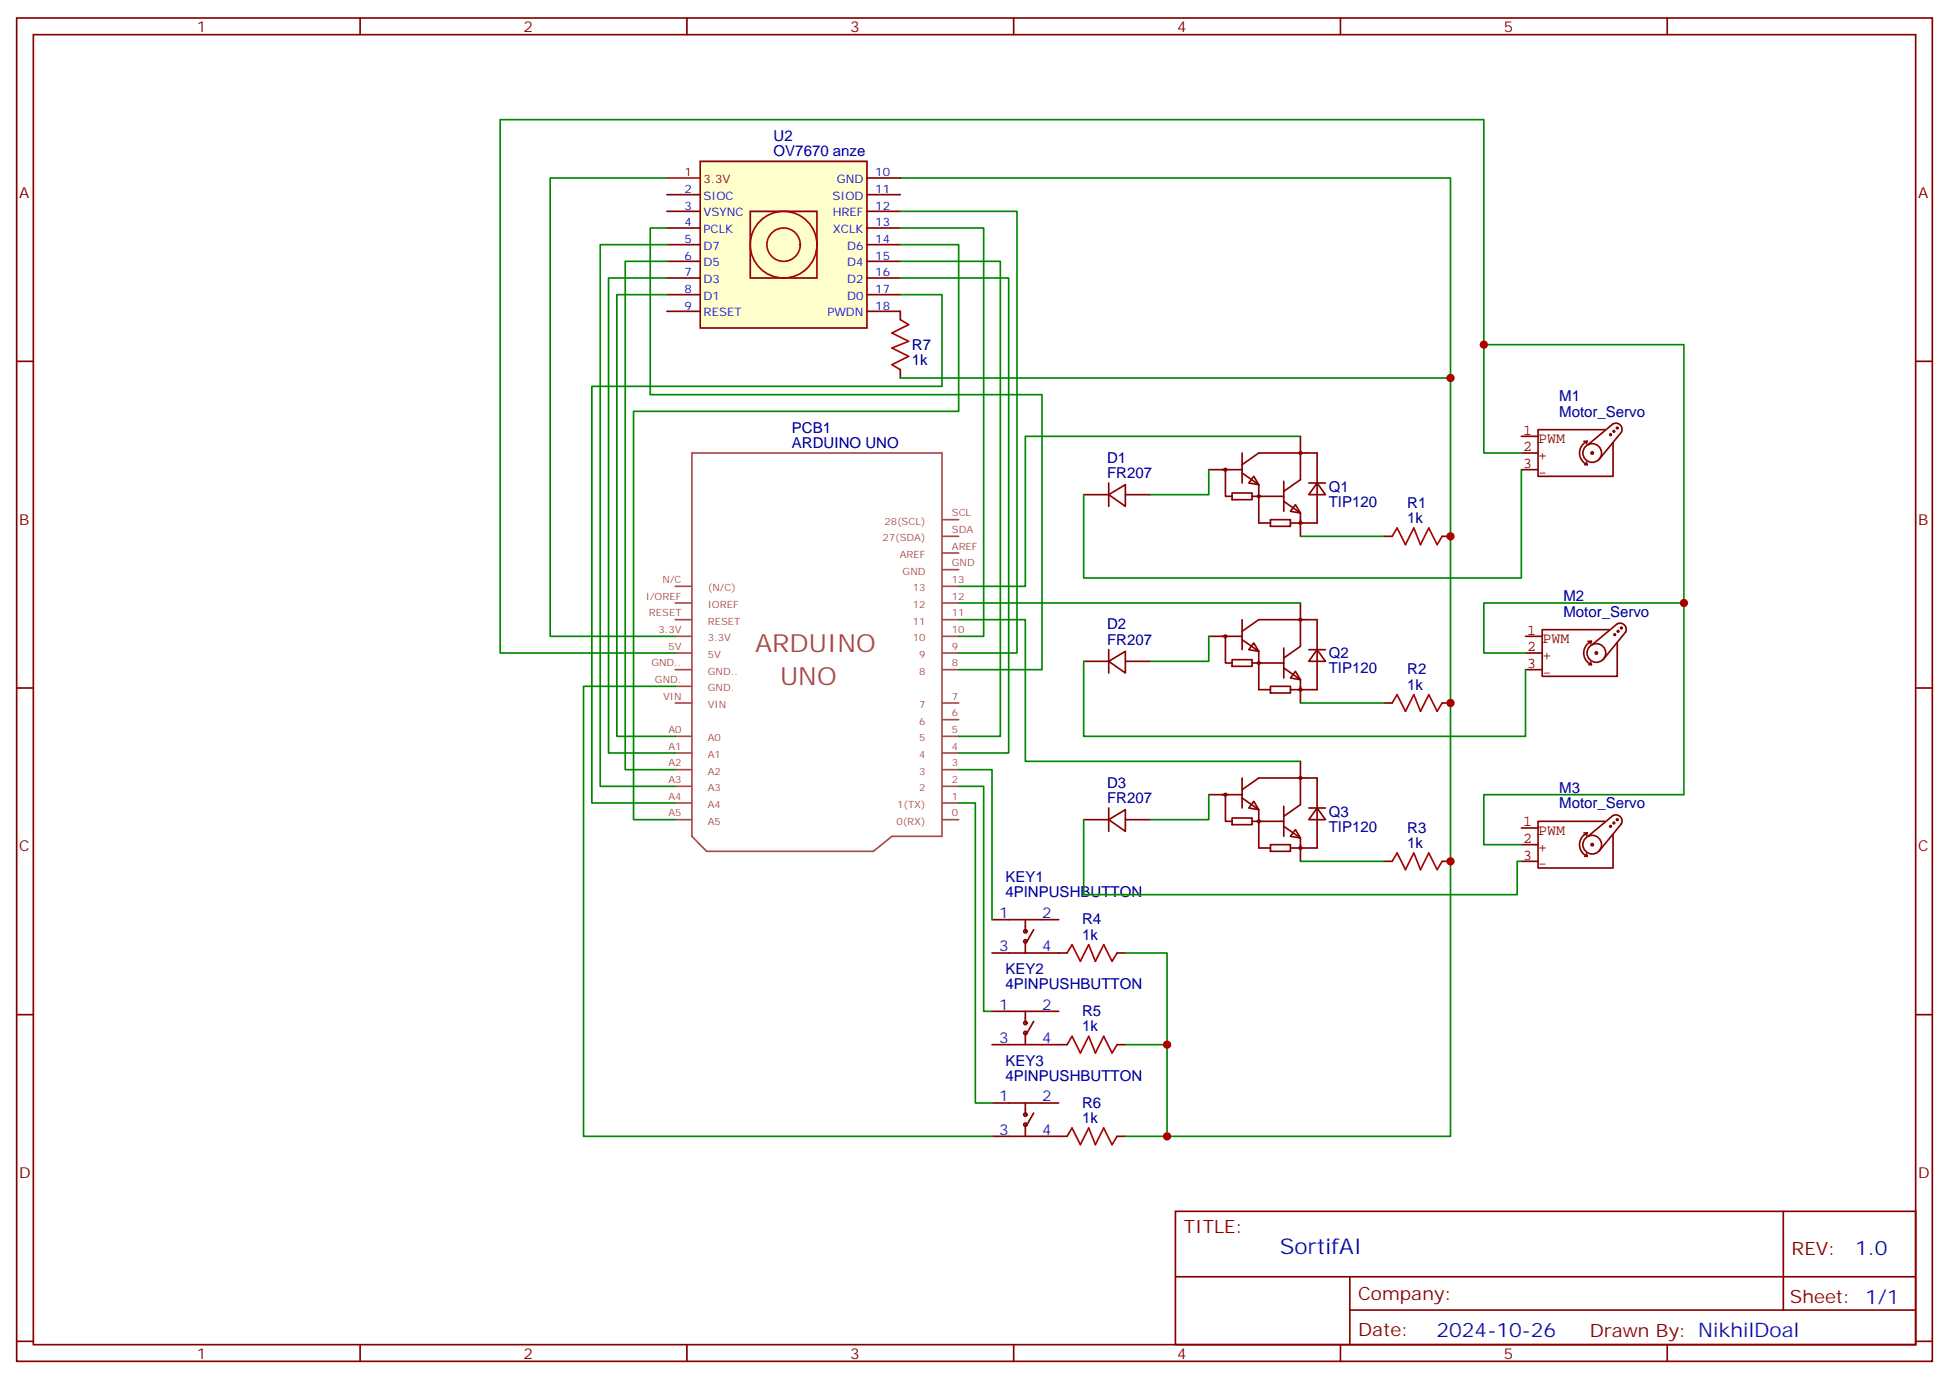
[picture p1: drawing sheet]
<svg xmlns="http://www.w3.org/2000/svg" width="412mm" height="292mm" viewBox="0 0 412 292" stroke-linecap="round" stroke-linejoin="round" font-family="sans-serif">
<g fill="none" stroke="#870000" stroke-width=".35">
<path d="M3.5 3.8h405.4v284.3h-405.4zM7.1 7.3h398.2v277.3h-398.2zM76.2 3.8v3.5M145.3 3.8v3.5M214.5 3.8v3.5M283.6 3.8v3.5M352.8 3.8v3.5M3.5 76.5h3.6M405.3 76.5h3.6M255.8 99.4h7M259.3 99.4v5.7h1.4M262.8 98.4l3.5-2.5h12.4v14.8h-3.5"/>
<path d="M262.8 95.9v6.3M275.2 92.4v9.1l-3.6 2.5M229.3 104.7h5.3M234.6 104.7l3.5-2.1v4.6zM234.6 102.2v5M238.1 104.7h5.3M260.7 104.4h4.2v1.4h-4.2zM262.8 100.1l3.5 2.5v8.1h2.5M264.9 105.1h6.7M265.3 100.8l1 1.8-2.1-.4zM268.8 110h4.2v1.4h-4.2zM271.6 106.1l3.6 2.5v2.1h-2.2"/>
<path d="M271.6 101.9v6.3M274.1 106.8l1.1 1.8-2.2-.4zM275.2 110v3.5M276.9 102.2h3.6M278.7 102.2l1.8 2.5h-3.6zM292.8 113.5h1.8M305.2 113.5h1.7M229.3 140h5.3M234.6 140l3.5-2.1v4.6zM234.6 137.5v5M238.1 140h5.3M255.8 134.7h7"/>
<path d="M259.3 134.7v5.6h1.4M260.7 139.6h4.2v1.4h-4.2zM262.8 133.6l3.5-2.4h12.4v14.8h-3.5M262.8 135.4l3.5 2.5v8.1h2.5M262.8 131.2v6.3M265.3 136.1l1 1.8-2.1-.4zM271.6 137.2v6.3M275.2 127.6v9.2l-3.6 2.5M276.9 137.5h3.6M278.7 137.5l1.8 2.5h-3.6zM3.5 145.6h3.6M264.9 140.3h6.7"/>
<path d="M268.8 145.3h4.2v1.4h-4.2zM271.6 141.4l3.6 2.5v2.1h-2.2M274.1 142.1l1.1 1.8-2.2-.4zM275.2 145.3v3.5M292.8 148.8h1.8M305.2 148.8h1.7M405.3 145.6h3.6M229.3 173.5h5.3M234.6 173.5l3.5-2.1v4.6zM234.6 171v5M238.1 173.5h5.3M255.8 168.2h7"/>
<path d="M259.3 168.2v5.6h1.4M260.7 173.1h4.2v1.5h-4.2zM262.8 167.1l3.5-2.4h12.4v14.8h-3.5M262.8 168.9l3.5 2.5v8.1h2.5M262.8 164.7v6.3M264.9 173.8h6.7M265.3 169.6l1 1.8-2.1-.4zM268.8 178.8h4.2v1.4h-4.2zM271.6 174.9l3.6 2.5v2.1h-2.2M271.6 170.7v6.3M274.1 175.6l1.1 1.8-2.2-.4zM275.2 161.1v9.2l-3.6 2.5"/>
<path d="M275.2 178.8v3.5M276.9 171h3.6M278.7 171l1.8 2.5h-3.6zM209.9 194.7h14.1M217 194.7v2.4M217 199.2v2.5M218.7 196.8l-1.4 2.4M292.8 182.3h1.8M305.2 182.3h1.7M3.5 214.8h3.6M209.9 201.7h15.9M209.9 214.1h14.1"/>
<path d="M217 214.1v2.4M217 218.7v2.4M218.7 216.2l-1.4 2.5M236.4 201.7h1.7M405.3 214.8h3.6M209.9 221.1h15.9M209.9 233.5h14.1M217 233.5v2.4M217 238.1v2.4M218.7 235.6l-1.4 2.5M236.4 221.1h1.7M209.9 240.5h15.9"/>
<path d="M236.4 240.5h1.7M248.7 256.4h156.6v28.2h-156.6zM377.3 256.4v20.9M248.7 270.2h156.5M285.6 277.3h119.6M285.6 270.2v14.2M3.5 283.9h3.6M76.2 284.6v3.5M145.3 284.6v3.5M214.5 284.6v3.5M283.6 284.6v3.5M352.8 284.6v3.5"/>
<path d="M405.3 283.9h3.6"/>
<circle cx="259.3" cy="99.4" r=".26"/>
<circle cx="275.2" cy="95.9" r=".26"/>
<circle cx="266.3" cy="105.1" r=".26"/>
<circle cx="275.2" cy="110.7" r=".26"/>
<circle cx="259.3" cy="134.7" r=".26"/>
<circle cx="275.2" cy="131.2" r=".26"/>
<circle cx="266.3" cy="140.3" r=".26"/>
<circle cx="275.2" cy="146" r=".26"/>
<circle cx="259.3" cy="168.2" r=".26"/>
<circle cx="266.3" cy="173.8" r=".26"/>
<circle cx="275.2" cy="179.5" r=".26"/>
<circle cx="275.2" cy="164.7" r=".26"/>
<circle cx="217" cy="197.1" r=".35"/>
<circle cx="217" cy="199.2" r=".35"/>
<circle cx="217" cy="218.7" r=".35"/>
<circle cx="217" cy="216.5" r=".35"/>
<circle cx="217" cy="235.9" r=".35"/>
<circle cx="217" cy="238.1" r=".35"/>
</g>
<g fill="none" stroke="#a64a4a" stroke-width=".35">
<path d="M146.4 95.9h52.9v81.1h-10.6l-3.9 3.2h-35.3l-3.1-3.2zM199.4 113.5h3.4M199.4 110h3.4M199.4 117.1h3.4M142.9 124.1h3.4M142.9 134.7h3.4M142.9 138.2h3.4M142.9 127.6h3.4M142.9 131.2h3.4M199.4 124.1h3.4M199.4 134.7h3.4M199.4 138.2h3.4"/>
<path d="M199.4 127.6h3.4M199.4 120.6h3.4M199.4 131.2h3.4M142.9 159.4h3.4M142.9 148.8h3.4M142.9 141.7h3.4M142.9 155.9h3.4M142.9 145.3h3.4M199.4 159.4h3.4M199.4 148.8h3.4M199.4 141.7h3.4M199.4 155.9h3.4"/>
<path d="M199.4 152.3h3.4M142.9 173.5h3.4M142.9 170h3.4M142.9 166.4h3.4M142.9 162.9h3.4M199.4 173.5h3.4M199.4 170h3.4M199.4 166.4h3.4M199.4 162.9h3.4"/>
</g>
<path d="M294.6 113.5l1-1.7 1.8 3.5 1.8-3.5 1.4 3.5 1.7-3.5 1.8 3.5 1.1-1.8M294.6 148.8l1-1.8 1.8 3.6 1.8-3.6 1.4 3.6 1.7-3.6 1.8 3.6 1.1-1.8M294.6 182.3l1-1.7 1.8 3.5 1.8-3.5 1.4 3.5 1.7-3.5 1.8 3.5 1.1-1.8M225.8 201.7l1-1.7 1.8 3.5 1.8-3.5 1.4 3.5 1.7-3.5 1.8 3.5 1.1-1.8M225.8 221.1l1-1.7 1.8 3.5 1.8-3.5 1.4 3.5 1.7-3.5 1.8 3.5 1.1-1.8M225.8 240.5l1-1.7 1.8 3.5 1.8-3.5 1.4 3.5 1.7-3.5 1.8 3.5 1.1-1.8" fill="none" stroke="#a10000" stroke-width=".35"/>
<g fill="none" stroke="#850000" stroke-width=".35">
<path d="M321.9 92.4h3.5M321.9 95.9h3.5M321.9 99.4h3.5M335.1 93.4h.7M335.3 98.4h.5M335.7 97.8l.1 .6M335.8 93.4l-.1 .5M335.8 93.4a2.68 2.68 0 0 0-1.6 2.5 2.68 2.68 0 0 0 1.6 2.5M337.1 95.9l-.2-.3-.2 .3 .2 .2 .2-.1M338.9 95.9a1.98 1.98 0 0 0-2.9-1.7 1.98 1.98 0 0 0-.2 3.3 1.98 1.98 0 0 0 3.1-1.4M339.5 90.9h-14.1v9.9h15.9v-7M341 92l-.2-.2-.2 .2 .3 .1"/>
<path d="M341.7 91.3l-.2-.2-.2 .2 .3 .1M342.4 90.6l-.2-.2-.2 .2 .3 .1M343.1 91.5a1.31 1.31 0 0 0-.3-1.5 1.31 1.31 0 0 0-1.5-.3l-5.3 4.4M343.1 91.5l-4.8 5.8M322.8 134.7h3.5M322.8 138.2h3.5M336 135.7h.7M336.7 135.7l-.2 .6M336.7 135.8a2.68 2.68 0 0 0-1.6 2.4 2.68 2.68 0 0 0 1.6 2.5M338 138.2l-.2-.2-.3 .2 .3 .3 .2-.1M339.8 138.2a1.98 1.98 0 0 0-3-1.7 1.98 1.98 0 0 0-.1 3.4 1.98 1.98 0 0 0 3.1-1.5M340.4 133.3h-14.1v9.9h15.9v-7.1"/>
<path d="M341.8 134.3l-.1-.1-.2 .1 .3 .2M342.5 133.6l-.1-.1-.2 .1 .3 .1M343.3 132.9l-.2-.1-.2 .1 .3 .1M344 133.8a1.31 1.31 0 0 0-.3-1.5 1.31 1.31 0 0 0-1.5-.3l-5.3 4.5M344 133.8l-4.8 5.8M322.8 141.7h3.5M336.2 140.7h.5M336.5 140.2l.2 .5M321.9 175.3h3.5M321.9 178.8h3.5M335.1 176.3h.7M335.8 176.3l-.1 .5"/>
<path d="M335.8 176.3a2.68 2.68 0 0 0-1.6 2.5 2.68 2.68 0 0 0 1.6 2.5M337.1 178.8l-.2-.3-.2 .3 .2 .2h.2M338.9 178.8a1.98 1.98 0 0 0-2.9-1.7 1.98 1.98 0 0 0-.2 3.4 1.98 1.98 0 0 0 3.1-1.5M339.5 173.8h-14.1v9.9h15.9v-7M341 174.9l-.2-.2-.2 .2 .3 .1M341.7 174.2l-.2-.2-.2 .2 .3 .1M342.4 173.5l-.2-.2-.2 .2 .3 .1M343.1 174.4a1.31 1.31 0 0 0-.3-1.5 1.31 1.31 0 0 0-1.5-.3l-5.3 4.4M343.1 174.4l-4.8 5.8M321.9 182.3h3.5M335.7 180.7l.1 .6h-.5"/>
</g>
<g fill="none" stroke="#008700" stroke-width=".35">
<path d="M190.5 37.7h116.4v202.8h-60M314 73h42.3v54.6h-42.3v10.6h8.8M255.8 99.4v5.3h-12.4M275.2 92.4h-58.2v31.7h-14.2M321.9 99.4v22.9h-92.6v-17.6M321.9 95.9h-7.9v-70.6h-208.2v112.9h37.1M275.2 113.5h17.6M202.8 131.2h14.2v29.9h58.2M202.8 127.6h72.4M229.3 140v15.9h93.5v-14.2M255.8 134.7v5.3h-12.4M356.3 127.6v40.6h-42.3v10.6h7.9"/>
<path d="M142.9 145.3h-19.4v95.2h86.4M275.2 148.8h17.6M202.8 162.9h7.1v31.8M202.8 166.4h5.3v47.7h1.8M202.8 170h3.6v63.5h3.5M229.3 173.5v15.9h91.7v-7.1h.9M255.8 168.2v5.3h-12.4M275.2 182.3h17.6M238.1 201.7h8.8v19.4h-8.8"/>
</g>
<path d="M148.2 34.1h35.2v35.3h-35.2z" fill="#ffc" stroke="#900" stroke-width=".35"/>
<path d="M158.7 44.7h14.2v14.1h-14.2z" fill="none" stroke="#900" stroke-width=".35"/>
<circle cx="165.8" cy="51.8" r="7.1" fill="none" stroke="#c00" stroke-width=".35"/>
<g fill="none" stroke="#f00" stroke-width=".35">
<path d="M141.1 37.7h7.1"/>
<circle cx="165.8" cy="51.8" r="3.5"/>
</g>
<g fill="none" stroke="#870000" stroke-width=".35">
<path d="M183.4 37.7h7.1M141.1 41.2h7.1M141.1 44.7h7.1M141.1 48.3h7.1M141.1 51.8h7.1M141.1 55.3h7.1M141.1 58.8h7.1M183.4 41.2h7.1M183.4 44.7h7.1M183.4 48.3h7.1M183.4 51.8h7.1M183.4 55.3h7.1"/>
<path d="M183.4 58.8h7.1M141.1 62.4h7.1M141.1 65.9h7.1M183.4 62.4h7.1M183.4 65.9h7.1v1.8M190.5 78.2v1.8"/>
</g>
<g fill="none" stroke="#008700" stroke-width=".35">
<path d="M141.1 37.7h-24.7v97h26.5M141.1 58.8h-12.3v100.6h14.1M141.1 55.3h-8.8v107.6h10.6M141.1 51.8h-14.1v114.6h15.9M141.1 48.3h-3.5v35.2h82.9v58.2h-17.7M190.5 58.8h22.9v100.6h-10.6M190.5 55.3h21.2v100.6h-8.9M190.5 51.8h12.3v35.3h-68.7v86.4h8.8M190.5 48.3h17.6v86.4h-5.3M190.5 44.7h24.7v93.5h-12.4M141.1 62.4h-10.6v93.5h12.4M190.5 62.4h8.8v19.4h-74.1v88.2h17.7"/>
<path d="M190.5 80h116.4M246.9 221.1v19.4h-8.8"/>
</g>
<path d="M190.5 67.7l1.8 1-3.6 1.8 3.6 1.7-3.6 1.5 3.6 1.7-3.6 1.8 1.8 1" fill="none" stroke="#a10000" stroke-width=".35"/>
<g fill="#c00">
<circle cx="314" cy="73" r=".88"/>
<circle cx="246.9" cy="221.1" r=".88"/>
<circle cx="246.9" cy="240.5" r=".88"/>
<circle cx="306.9" cy="113.5" r=".88"/>
<circle cx="306.9" cy="182.3" r=".88"/>
<circle cx="306.9" cy="148.8" r=".88"/>
<circle cx="306.9" cy="80" r=".88"/>
<circle cx="356.3" cy="127.6" r=".88"/>
</g>
<g font-size="5.3" fill="#a54b4b">
<text x="159.8" y="138">ARDUINO</text>
<text x="165.1" y="145">UNO</text>
</g>
<text font-size="4.6" fill="#00f" x="270.8" y="265.4">SortifAI</text>
<g font-size="4.2" fill="#00f">
<text x="392.5" y="265.7">1.0</text>
<text x="304" y="283">2024-10-26</text>
</g>
<g font-size="3.9" fill="#800">
<text x="250.5" y="261">TITLE:</text>
<text x="379.1" y="265.7">REV:</text>
<text x="287.4" y="275.2">Company:</text>
<text x="378.7" y="275.8">Sheet: 1/1</text>
<text x="287.4" y="282.9">Date:</text>
<text x="336.4" y="282.9">Drawn By: NikhilDoal</text>
</g>
<g font-size="3.2" fill="#800">
<text x="41.6" y="6.8">1</text>
<text x="110.8" y="6.8">2</text>
<text x="179.9" y="6.8">3</text>
<text x="249.1" y="6.8">4</text>
<text x="318.2" y="6.8">5</text>
<text x="4.1" y="41.9">A</text>
<text x="405.9" y="41.9">A</text>
<text x="4.1" y="111.1">B</text>
<text x="405.9" y="111.1">B</text>
<text x="4.1" y="180.2">C</text>
<text x="405.9" y="180.2">C</text>
<text x="4.1" y="249.3">D</text>
<text x="405.9" y="249.3">D</text>
<text x="41.6" y="287.6">1</text>
<text x="110.8" y="287.6">2</text>
<text x="179.9" y="287.6">3</text>
<text x="249.1" y="287.6">4</text>
<text x="318.2" y="287.6">5</text>
</g>
<g font-size="3.2" fill="#000080">
<text x="163.7" y="29.9">U2</text>
<text x="163.7" y="33.1">OV7670 anze</text>
<text x="193" y="77.3">1k</text>
<text x="193" y="74.1">R7</text>
<text x="329.9" y="88.2">Motor_Servo</text>
<text x="329.9" y="84.9">M1</text>
<text x="167.6" y="94.8">ARDUINO UNO</text>
<text x="167.6" y="91.6">PCB1</text>
<text x="234.3" y="101.2">FR207</text>
<text x="234.3" y="98">D1</text>
<text x="281.2" y="107.3">TIP120</text>
<text x="281.2" y="104.1">Q1</text>
<text x="297.8" y="107.5">R1</text>
<text x="297.8" y="110.7">1k</text>
<text x="330.8" y="130.5">Motor_Servo</text>
<text x="330.8" y="127.3">M2</text>
<text x="234.3" y="136.5">FR207</text>
<text x="234.3" y="133.2">D2</text>
<text x="281.2" y="142.5">TIP120</text>
<text x="281.2" y="139.4">Q2</text>
<text x="297.8" y="142.8">R2</text>
<text x="297.8" y="146">1k</text>
<text x="234.3" y="166.7">D3</text>
<text x="329.9" y="167.9">M3</text>
<text x="234.3" y="170">FR207</text>
<text x="281.2" y="172.9">Q3</text>
<text x="329.9" y="171.1">Motor_Servo</text>
<text x="281.2" y="176.1">TIP120</text>
<text x="297.8" y="179.5">1k</text>
<text x="297.8" y="176.3">R3</text>
<text x="212.7" y="189.9">4PINPUSHBUTTON</text>
<text x="212.7" y="186.7">KEY1</text>
<text x="229" y="195.7">R4</text>
<text x="229" y="198.9">1k</text>
<text x="212.7" y="209.3">4PINPUSHBUTTON</text>
<text x="212.7" y="206.1">KEY2</text>
<text x="229" y="215.1">R5</text>
<text x="229" y="218.3">1k</text>
<text x="212.7" y="225.5">KEY3</text>
<text x="212.7" y="228.7">4PINPUSHBUTTON</text>
<text x="229" y="237.7">1k</text>
<text x="229" y="234.5">R6</text>
</g>
<g font-size="3.2" fill="#840000">
<text x="322.3" y="92">1</text>
<text x="322.3" y="95.5">2</text>
<text x="325.5" y="93.9">PWM</text>
<text x="322.3" y="99.1">3</text>
<text x="325.5" y="97.4">+</text>
<text x="325.5" y="100.9">-</text>
<text x="323.1" y="134.3">1</text>
<text x="323.1" y="137.9">2</text>
<text x="326.4" y="136.2">PWM</text>
<text x="323.1" y="141.4">3</text>
<text x="326.4" y="139.7">+</text>
<text x="326.4" y="143.2">-</text>
<text x="322.3" y="174.9">1</text>
<text x="322.3" y="178.4">2</text>
<text x="325.5" y="176.8">PWM</text>
<text x="322.3" y="182">3</text>
<text x="325.5" y="180.3">+</text>
<text x="325.5" y="183.8">-</text>
</g>
<g font-size="3.2" fill="#00f">
<text x="211.4" y="194.3">1</text>
<text x="220.5" y="194.3">2</text>
<text x="211.4" y="201.4">3</text>
<text x="220.5" y="201.4">4</text>
<text x="211.4" y="213.7">1</text>
<text x="220.5" y="213.7">2</text>
<text x="211.4" y="220.8">3</text>
<text x="220.5" y="220.8">4</text>
<text x="211.4" y="233.1">1</text>
<text x="220.5" y="233.1">2</text>
<text x="211.4" y="240.2">3</text>
<text x="220.5" y="240.2">4</text>
</g>
<g font-size="2.5" fill="#f00">
<text x="144.8" y="37.3">1</text>
<text x="148.9" y="38.7">3.3V</text>
</g>
<g font-size="2.5" fill="#00f">
<text x="144.8" y="40.9">2</text>
<text x="177.1" y="38.7">GND</text>
<text x="185.2" y="37.3">10</text>
<text x="185.2" y="40.9">11</text>
<text x="144.8" y="44.4">3</text>
<text x="144.8" y="47.9">4</text>
<text x="148.9" y="42.3">SIOC</text>
<text x="148.9" y="45.8">VSYNC</text>
<text x="176.2" y="42.3">SIOD</text>
<text x="176.2" y="45.8">HREF</text>
<text x="185.2" y="44.4">12</text>
<text x="185.2" y="47.9">13</text>
<text x="144.8" y="51.4">5</text>
<text x="148.9" y="49.3">PCLK</text>
<text x="148.9" y="52.8">D7</text>
<text x="176.2" y="49.3">XCLK</text>
<text x="179.3" y="52.8">D6</text>
<text x="185.2" y="51.4">14</text>
<text x="144.8" y="55">6</text>
<text x="144.8" y="58.5">7</text>
<text x="148.9" y="56.4">D5</text>
<text x="148.9" y="59.9">D3</text>
<text x="179.3" y="56.4">D4</text>
<text x="179.3" y="59.9">D2</text>
<text x="185.2" y="55">15</text>
<text x="185.2" y="58.5">16</text>
<text x="144.8" y="62">8</text>
<text x="144.8" y="65.5">9</text>
<text x="148.9" y="63.4">D1</text>
<text x="179.3" y="63.4">D0</text>
<text x="185.2" y="62">17</text>
<text x="185.2" y="65.5">18</text>
<text x="148.9" y="67">RESET</text>
<text x="175.1" y="67">PWDN</text>
</g>
<g font-size="2.1" fill="#a54b4b">
<text x="187.1" y="111">28(SCL)</text>
<text x="201.4" y="112.8">SDA</text>
<text x="201.4" y="109.3">SCL</text>
<text x="186.7" y="114.6">27(SDA)</text>
<text x="190.4" y="118.1">AREF</text>
<text x="201.4" y="116.4">AREF</text>
<text x="201.4" y="119.9">GND</text>
<text x="140.2" y="123.4">N/C</text>
<text x="149.8" y="125.1">(N/C)</text>
<text x="191" y="121.6">GND</text>
<text x="193.2" y="125.1">13</text>
<text x="201.4" y="123.4">13</text>
<text x="136.7" y="126.9">I/OREF</text>
<text x="137.3" y="130.5">RESET</text>
<text x="149.8" y="128.7">IOREF</text>
<text x="193.2" y="128.7">12</text>
<text x="201.4" y="126.9">12</text>
<text x="201.4" y="130.5">11</text>
<text x="139.3" y="134">3.3V</text>
<text x="141.4" y="137.5">5V</text>
<text x="149.8" y="135.7">3.3V</text>
<text x="149.8" y="132.2">RESET</text>
<text x="193.2" y="135.7">10</text>
<text x="193.2" y="132.2">11</text>
<text x="201.4" y="137.5">9</text>
<text x="201.4" y="134">10</text>
<text x="137.8" y="141.1">GND..</text>
<text x="149.8" y="139.3">5V</text>
<text x="149.8" y="142.8">GND..</text>
<text x="194.5" y="142.8">8</text>
<text x="194.5" y="139.3">9</text>
<text x="201.4" y="141.1">8</text>
<text x="138.6" y="144.6">GND.</text>
<text x="140.3" y="148.1">VIN</text>
<text x="149.8" y="146.3">GND.</text>
<text x="149.8" y="149.8">VIN</text>
<text x="194.5" y="149.8">7</text>
<text x="201.4" y="148.1">7</text>
<text x="141.4" y="155.2">A0</text>
<text x="194.5" y="153.4">6</text>
<text x="201.4" y="155.2">5</text>
<text x="201.4" y="151.6">6</text>
<text x="141.4" y="158.7">A1</text>
<text x="149.8" y="156.9">A0</text>
<text x="149.8" y="160.4">A1</text>
<text x="194.5" y="160.4">4</text>
<text x="194.5" y="156.9">5</text>
<text x="201.4" y="158.7">4</text>
<text x="141.4" y="162.2">A2</text>
<text x="141.4" y="165.7">A3</text>
<text x="149.8" y="164">A2</text>
<text x="149.8" y="167.5">A3</text>
<text x="194.5" y="167.5">2</text>
<text x="194.5" y="164">3</text>
<text x="201.4" y="165.7">2</text>
<text x="201.4" y="162.2">3</text>
<text x="141.4" y="169.3">A4</text>
<text x="141.4" y="172.8">A5</text>
<text x="149.8" y="171">A4</text>
<text x="189.8" y="171">1(TX)</text>
<text x="201.4" y="172.8">0</text>
<text x="201.4" y="169.3">1</text>
<text x="149.8" y="174.5">A5</text>
<text x="189.7" y="174.5">0(RX)</text>
</g>
</svg>
